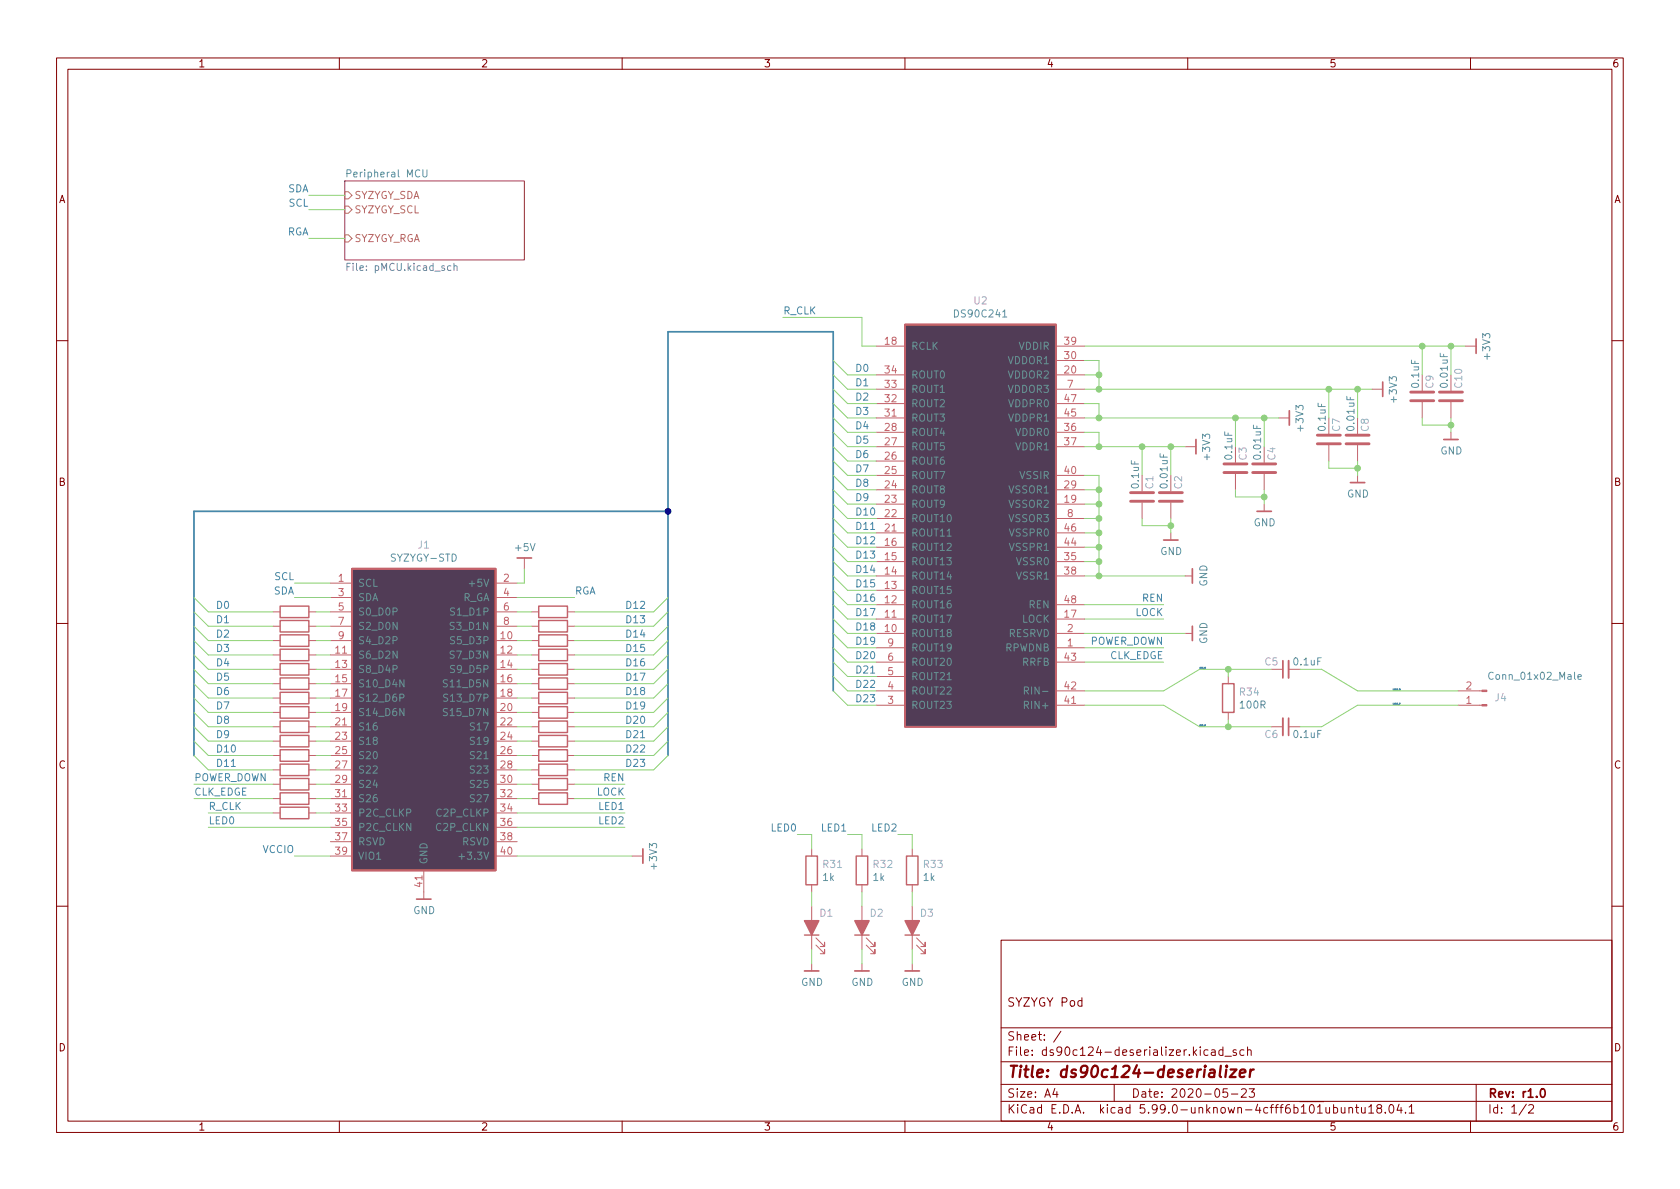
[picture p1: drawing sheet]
<svg xmlns="http://www.w3.org/2000/svg" width="297mm" height="210mm" viewBox="0 0 297 210" stroke-linecap="round" stroke-linejoin="round" font-family="sans-serif">
<g fill="none" stroke="#840000" stroke-width=".18">
<path d="M10 10.2h277v190.1h-277zM12 12.2h273v186.1h-273zM60 10.2v2M110 10.2v2M160 10.2v2M210 10.2v2M260 10.2v2M10 60.2h2M285 60.2h2M10 110.2h2M285 110.2h2M10 160.2h2"/>
<path d="M177 166.3h108v32h-108zM285 160.2h2M60 198.3v2M110 198.3v2M160 198.3v2M177 194.8h108M177 191.8h108M177 187.8h108M177 181.8h108M186.5 192.5l-.4 1h1M186.9 193v1M187.6 182.4l-1.3 1.9"/>
<path d="M197 191.8v3M210 198.3v2M213.6 185.7l-.5-.1-.2 .3v.4l.1 .3h.6M214.2 185.7h.6l.1 .9M214.9 186l-.5 .1a.29 .29 0 0 0-.3 .2 .29 .29 0 0 0 .3 .3h.5M216.2 185.7l-.4-.1-.3 .3v.4l.1 .3h.6M216.2 185.1v1.5M216.6 186.8h1.1M217 192.5h-.7l-.1 .7 .2-.1 .5 .1 .2 .2-.1 .5-.2 .1-.6-.1M217.7 193.5h1.2M218.6 185.7l-.4-.1-.2 .2 .1 .3 .5 .1v.4h-.6M219.5 192.7l.6-.2 .2 .2 .1 .3-1 1h1"/>
<path d="M219.9 185.7l-.4-.1-.3 .3v.4l.2 .3h.5M220.6 185.8l.2-.2 .3 .1 .1 .9M220.6 185.1v1.5M220.9 192.5h.9l-.5 .6 .4 .1v.7l-.2 .1h-.4l-.2-.1M235.8 195.9l.4-.1 .3 .3v.4l-.1 .3h-.6M237.1 195.8l.1 1h.4l.2-.1M237.8 195.8v1M238.5 196l.2-.2 .4 .1v.9M238.5 195.8v1M239.6 195.8h.6M239.9 195.3v1.3l.3 .2M240.7 195.8l.1 1h.3l.3-.1"/>
<path d="M241.4 195.8v1M242 195.8l.4-.5v1.5M242 196.8h.9M243.7 196l-.3-.3 .1-.2 .2-.2 .4 .1 .2 .2-.1 .2-.6 .2-.2 .3v.2l.3 .3h.4l.2-.3-.1-.4-.2-.1M244.9 196.7v.1M245.8 195.4l.1-.1a.81 .81 0 0 1 .6 .7 .81 .81 0 0 1-.3 .8h-.1a.81 .81 0 0 1-.6-.6 .81 .81 0 0 1 .3-.8zM247.4 195.3l-.4 1h.9M247.7 195.8v1M248.5 196.7v.1M249.1 195.8l.5-.5v1.5M249.1 196.8h.9M260 198.3v2"/>
<path d="M261 191.8v6.5M269.9 195.3l-1.3 1.9M270.3 195.5l.6-.2 .2 .2 .1 .3-1 1h1"/>
</g>
<path d="M272.6 192.6l.1-.1a.81 .81 0 0 1 .6 .7 .81 .81 0 0 1-.3 .8h-.2a.82 .82 0 0 1-.5-.6 .82 .82 0 0 1 .3-.8z" fill="none" stroke="#840000" stroke-width=".3"/>
<path d="M215.9 188.5l-.3 1.7 .3 .3M216.8 189.1l-.1 1.4M216.9 188.5l-.1 .1 .1 .1 .1-.1-.1-.1v.2M217.6 189.1h1l-1.2 1.4h1.1M219.2 189.8l1-.2-.1-.4-.1-.1-.6 .1-.2 1 .2 .3 .6-.1M221.1 189.1l-.2 1.4M221.7 189.1l-.4 .1-.2 .3" fill="none" stroke="#840000" stroke-width=".4"/>
<path d="M61 32h31.7v14h-31.7z" fill="none" stroke="#840084" stroke-width=".18"/>
<g fill="none" stroke="#669696" stroke-width=".18">
<path d="M61.3 30.7l.6-.1 .2-.2-.1-.3-.7-.1v1.3M74.8 30v1l.2 .3 .4-.1 .1-.2v-1M177.3 56.1h.7M279 119.7l.6-.1-.1-.3h-.3l-.2 .2 .1 .6h.4M70.7 123.4l.6-.1 .1-.1v-.3l-.7-.2v1.3M71.4 120.2v1.3l-.7-1.3v1.3M71.4 125.3v1.3l-.7-1.3v1.3M79.1 120.3l-.5-.1-.2 .1v.4l.6 .2 .1 .3-.2 .3-.5-.1M79.1 125.3h-.5l-.2 .1v.4l.6 .2 .1 .3-.2 .3-.5-.1M79.2 122.8l-.5-.1-.2 .2v.3l.5 .3 .2 .3-.3 .2h-.5M181.1 124.7l.6-.1 .1-.2v-.3l-.7-.1v1.3M181.1 122.1h.6l.1-.2v-.3l-.7-.1v1.2"/>
<path d="M181.4 122.1l.4 .6M81.2 151.5h.9"/>
</g>
<path d="M61.3 47.2h.5M61.9 46.6h-.6v1.2M79.7 47h-.3l-.3 .2 .1 .6h.5M80.3 47.1l.2-.1h.3v.8M80.3 46.6v1.2" fill="none" stroke="#856fa5" stroke-width=".18"/>
<path d="M61 36.4h.6l.6 .7-.6 .6h-.6zM61 33.9h.6l.6 .6-.6 .7h-.6zM61 41.5h.6l.6 .7-.6 .6h-.6z" fill="none" stroke="#c47a4f" stroke-width=".18"/>
<g fill="none" stroke="#c4626b" stroke-width=".25">
<path d="M49.5 119.9h5.1v2h-5.1zM49.5 114.8h5.1v2h-5.1zM49.5 117.3h5.1v2.1h-5.1zM49.5 109.7h5.1v2.1h-5.1zM49.5 112.3h5.1v2h-5.1zM49.5 107.2h5.1v2h-5.1zM95.2 117.3h5.1v2.1h-5.1zM95.2 109.7h5.1v2.1h-5.1zM95.2 114.8h5.1v2h-5.1zM95.2 107.2h5.1v2h-5.1zM95.2 112.3h5.1v2h-5.1zM95.2 119.9h5.1v2h-5.1z"/>
<path d="M49.5 122.4h5.1v2.1h-5.1zM49.5 135.1h5.1v2.1h-5.1zM49.5 137.7h5.1v2h-5.1zM49.5 132.6h5.1v2h-5.1zM49.5 130h5.1v2.1h-5.1zM49.5 127.5h5.1v2h-5.1zM49.5 125h5.1v2h-5.1zM95.2 122.4h5.1v2.1h-5.1zM95.2 130h5.1v2.1h-5.1zM95.2 135.1h5.1v2.1h-5.1zM95.2 137.7h5.1v2h-5.1zM95.2 132.6h5.1v2h-5.1z"/>
<path d="M95.2 127.5h5.1v2h-5.1zM95.2 125h5.1v2h-5.1zM216.2 120.9h2v5.1h-2zM49.5 140.2h5.1v2h-5.1zM49.5 142.7h5.1v2.1h-5.1zM95.2 140.2h5.1v2h-5.1zM142.5 151.4h2v5.1h-2zM151.4 151.4h2v5.1h-2zM160.3 151.4h2v5.1h-2zM142.2 165.3h2.6M151.1 165.3h2.6M160 165.3h2.6"/>
</g>
<g fill="none" stroke="#c4626b" stroke-width=".18">
<path d="M154.9 61.2h5.1M154.9 73.9h5.1M154.9 79h5.1M154.9 66.3h5.1M154.9 76.4h5.1M154.9 71.4h5.1M154.9 68.8h5.1M186.7 61.2h5.1M186.7 73.9h5.1M186.7 79h5.1M186.7 66.3h5.1M186.7 76.4h5.1"/>
<path d="M186.7 63.7h5.1M186.7 71.4h5.1M186.7 68.8h5.1M209.5 79h2M218.4 79v2.8M223.5 79v2.8M226.1 73.9h1.9M234.9 73.9v2.8M234.9 78.7v2.8M240 73.9v2.8M240 78.7v2.8M242.6 68.8h1.9"/>
<path d="M251.5 66.3v2.8M251.5 71.1v2.8M256.5 66.3v2.8M256.5 71.1v2.8M256.5 76.4v1.3M259.1 61.2h1.9M92.7 98.7v1.9M154.9 99.3h5.1M154.9 96.8h5.1M154.9 89.1h5.1M154.9 94.2h5.1M154.9 91.7h5.1"/>
<path d="M154.9 86.6h5.1M154.9 84.1h5.1M154.9 81.5h5.1M186.7 99.3h5.1M186.7 96.8h5.1M186.7 89.1h5.1M186.7 94.2h5.1M186.7 91.7h5.1M186.7 86.6h5.1M186.7 84.1h5.1M201.9 84.1v2.8M201.9 88.9v2.8"/>
<path d="M207 84.1v2.8M207 88.9v2.8M207 94.2v1.3M218.4 83.8v2.8M223.5 83.8v2.8M223.5 89.1v1.3M240 84.1v1.2M48.3 118.4h1.2M48.3 110.7h1.2M48.3 115.8h1.2M48.3 108.2h1.2M48.3 113.3h1.2"/>
<path d="M54.6 118.4h1.3M54.6 110.7h1.3M54.6 115.8h1.3M54.6 108.2h1.3M54.6 113.3h1.3M58.4 118.4h3.8M58.4 110.7h3.8M58.4 115.8h3.8M58.4 108.2h3.8M58.4 113.3h3.8M58.4 103.1h3.8M58.4 105.7h3.8"/>
<path d="M87.6 118.4h3.8M87.6 110.7h3.8M87.6 115.8h3.8M87.6 108.2h3.8M87.6 113.3h3.8M87.6 103.1h3.8M87.6 105.7h3.8M94 118.4h1.2M94 110.7h1.2M94 115.8h1.2M94 108.2h1.2M94 113.3h1.2"/>
<path d="M100.3 118.4h1.3M100.3 110.7h1.3M100.3 115.8h1.3M100.3 108.2h1.3M100.3 113.3h1.3M154.9 101.8h5.1M154.9 112h5.1M154.9 114.5h5.1M154.9 109.5h5.1M154.9 106.9h5.1M154.9 104.4h5.1M154.9 117.1h5.1"/>
<path d="M154.9 119.6h5.1M186.7 101.8h5.1M186.7 112h5.1M186.7 114.5h5.1M186.7 109.5h5.1M186.7 106.9h5.1M186.7 117.1h5.1M209.5 101.8h1.3M209.5 112h1.3M217.2 119.6v1.3M224.8 118.4h2M227.8 118.4h2.1"/>
<path d="M48.3 123.4h1.2M48.3 131.1h1.2M48.3 136.1h1.2M48.3 138.7h1.2M48.3 133.6h1.2M48.3 128.5h1.2M48.3 126h1.2M48.3 120.9h1.2M54.6 123.4h1.3M54.6 131.1h1.3M54.6 136.1h1.3M54.6 138.7h1.3"/>
<path d="M54.6 133.6h1.3M54.6 128.5h1.3M54.6 126h1.3M54.6 120.9h1.3M58.4 123.4h3.8M58.4 131.1h3.8M58.4 136.1h3.8M58.4 138.7h3.8M58.4 133.6h3.8M58.4 128.5h3.8M58.4 126h3.8M58.4 120.9h3.8"/>
<path d="M87.6 123.4h3.8M87.6 131.1h3.8M87.6 136.1h3.8M87.6 138.7h3.8M87.6 133.6h3.8M87.6 128.5h3.8M87.6 126h3.8M87.6 120.9h3.8M94 123.4h1.2M94 131.1h1.2M94 136.1h1.2M94 138.7h1.2"/>
<path d="M94 133.6h1.2M94 128.5h1.2M94 126h1.2M94 120.9h1.2M100.3 123.4h1.3M100.3 131.1h1.3M100.3 136.1h1.3M100.3 138.7h1.3M100.3 133.6h1.3M100.3 128.5h1.3M100.3 126h1.3M100.3 120.9h1.3"/>
<path d="M154.9 122.2h5.1M154.9 124.7h5.1M186.7 122.2h5.1M186.7 124.7h5.1M217.2 126v1.2M224.8 128.5h2M227.8 128.5h2.1M257.8 122.2h4.2M257.8 124.7h4.2M48.3 141.2h1.2M48.3 143.8h1.2M54.6 141.2h1.3"/>
<path d="M54.6 143.8h1.3M58.4 151.4h3.8M58.4 141.2h3.8M58.4 143.8h3.8M58.4 146.3h3.8M58.4 148.8h3.8M74.9 153.9v5.1M87.6 151.4h3.8M87.6 141.2h3.8M87.6 143.8h3.8M87.6 146.3h3.8M87.6 148.8h3.8"/>
<path d="M94 141.2h1.2M100.3 141.2h1.3M111.8 151.4h1.9M143.5 150.1v1.3M143.5 156.5v1.2M152.4 150.1v1.3M152.4 156.5v1.2M161.3 150.1v1.3M161.3 156.5v1.2M143.5 160.3v7.6M143.5 170.4v1.3M144.3 167.1l1.5 1.6v-.8v.8h-.8"/>
<path d="M144.3 165.9l1.5 1.5v-.8v.8h-.8M152.4 160.3v7.6M152.4 170.4v1.3M153.2 167.1l1.5 1.6v-.8v.8h-.8M153.2 165.9l1.5 1.5v-.8v.8h-.8M161.3 160.3v7.6M161.3 170.4v1.3M162.1 167.1l1.5 1.6v-.8v.8h-.8M162.1 165.9l1.5 1.5v-.8v.8h-.8"/>
</g>
<g fill="none" stroke="#c4626b" stroke-width=".3">
<path d="M261 59.9v2.6M211.5 77.7v2.6M228 72.6v2.6M244.5 67.6v2.5M255.3 77.7h2.5M91.4 98.7h2.6M205.7 95.5h2.6M222.2 90.4h2.6M238.8 85.3h2.5M210.8 100.6v2.5M210.8 110.7v2.6M226.8 116.8v3.1"/>
<path d="M227.8 127v3M73.7 159h2.5M113.7 150.1v2.5M142.2 171.7h2.6M151.1 171.7h2.6M160 171.7h2.6"/>
</g>
<g fill="none" stroke="#c4626b" stroke-width=".51">
<path d="M232.9 78.5h4.1M232.9 77h4.1M238 78.5h4.1M238 77h4.1M249.4 70.9h4.1M249.4 69.3h4.1M254.5 70.9h4.1M254.5 69.3h4.1M199.9 88.6h4.1M199.9 87.1h4.1M205 88.6h4M205 87.1h4"/>
<path d="M216.4 83.6h4.1M216.4 82h4.1M221.5 83.6h4.1M221.5 82h4.1"/>
</g>
<g fill="#c4626b" stroke="#c4626b" stroke-width=".18">
<path d="M262 122h.9v.3h-.9z"/>
<path d="M262 124.6h.9v.2h-.9z"/>
</g>
<g fill="#513c56" stroke="#513c56" stroke-width=".18">
<path d="M160 57.4h26.7v71.1h-26.7z"/>
<path d="M62.2 100.6h25.4v53.3h-25.4z"/>
</g>
<path d="M160 57.4h26.7v71.1h-26.7zM62.2 100.6h25.4v53.3h-25.4zM227.8 116.8v3.1M226.8 127v3" fill="none" stroke="#c4626b" stroke-width=".33"/>
<g fill="#c4626b" stroke="#c4626b" stroke-width=".25">
<path d="M142.2 162.8h2.6l-1.3 2.5z"/>
<path d="M151.1 162.8h2.6l-1.3 2.5z"/>
<path d="M160 162.8h2.6l-1.3 2.5z"/>
</g>
<path d="M153.9 93.6h.8M153.9 119h.8M40.9 135.5h.7" fill="none" stroke="#4487aa" stroke-width=".18"/>
<path d="M118.1 90.4h-83.8v43.2M147.3 122.2v-63.5h-29.2v74.9" fill="none" stroke="#4487aa" stroke-width=".3"/>
<g fill="none" stroke="#8dd272" stroke-width=".18">
<path d="M54.6 34.5h6.4M54.6 37.1h6.4M54.6 42.2h6.4M138.4 56.1h14v5.1h2.5M147.3 66.3l2.6 2.5h5M147.3 71.4l2.6 2.5h5M147.3 63.7l2.6 2.6h5M147.3 68.8l2.6 2.6h5M147.3 73.9l2.6 2.5h5M147.3 76.4l2.6 2.6h5M147.3 79l2.6 2.5h5M191.8 68.8h50.8"/>
<path d="M191.8 61.2h67.3M191.8 73.9h34.3M191.8 66.3h2.5M191.8 71.4h2.5v2.5M191.8 76.4h2.5v2.6M191.8 79h17.7M191.8 63.7h2.5v5.1M201.9 79v5.1M207 79v5.1M218.4 73.9v5.1M223.5 73.9v5.1M234.9 68.8v5.1"/>
<path d="M240 68.8v5.1M251.5 73.9v1.3h5M251.5 61.2v5.1M256.5 61.2v5.1M256.5 73.9v2.5M147.3 86.6l2.6 2.5h5M147.3 94.2l2.6 2.6h5M147.3 84.1l2.6 2.5h5M147.3 96.8l2.6 2.5h5M147.3 89.1l2.6 2.6h5M147.3 91.7l2.6 2.5h5M147.3 99.3l2.6 2.5h5"/>
<path d="M147.3 81.5l2.6 2.6h5M191.8 89.1h2.5M191.8 96.8h2.5M191.8 86.6h2.5M191.8 99.3h2.5M191.8 91.7h2.5M191.8 94.2h2.5M191.8 84.1h2.5v17.7M201.9 91.7v1.3h5.1M207 91.7v2.5M218.4 86.6v1.3h5.1M223.5 86.6v2.5"/>
<path d="M234.9 81.5v1.3h5.1M240 81.5v2.6M34.3 115.8l2.5 2.6h11.5M34.3 118.4l2.5 2.5h11.5M34.3 113.3l2.5 2.5h11.5M34.3 110.7l2.5 2.6h11.5M34.3 108.2l2.5 2.5h11.5M34.3 105.7l2.5 2.5h11.5M52.1 103.1h6.3M52.1 105.7h6.3M55.9 118.4h2.5M55.9 115.8h2.5"/>
<path d="M55.9 113.3h2.5M55.9 110.7h2.5M55.9 108.2h2.5M91.4 118.4h2.6M91.4 105.7h10.2M91.4 115.8h2.6M91.4 113.3h2.6M91.4 110.7h2.6M91.4 108.2h2.6M92.7 100.6v2.5h-1.3M118.1 115.8l-2.5 2.6h-14M118.1 118.4l-2.5 2.5h-14"/>
<path d="M118.1 113.3l-2.5 2.5h-14M118.1 110.7l-2.5 2.6h-14M118.1 108.2l-2.5 2.5h-14M118.1 105.7l-2.5 2.5h-14M147.3 119.6l2.6 2.6h5M147.3 114.5l2.6 2.6h5M147.3 112l2.6 2.5h5M147.3 117.1l2.6 2.5h5M147.3 106.9l2.6 2.6h5M147.3 109.5l2.6 2.5h5M147.3 101.8l2.6 2.6h5M147.3 104.4l2.6 2.5h5"/>
<path d="M191.8 117.1h13.9M191.8 114.5h13.9M191.8 109.5h13.9M191.8 112h17.7M191.8 101.8h17.7M191.8 106.9h13.9M217.2 118.4v1.2M224.8 118.4h-12.7l-6.4 3.8h-13.9M229.9 118.4h3.8l6.3 3.8h17.8M34.3 128.5l2.5 2.6h11.5M34.3 126l2.5 2.5h11.5M34.3 138.7h14"/>
<path d="M34.3 133.6l2.5 2.5h11.5M34.3 131.1l2.5 2.5h11.5M34.3 123.4l2.5 2.6h11.5M34.3 120.9l2.5 2.5h11.5M55.9 131.1h2.5M55.9 128.5h2.5M55.9 138.7h2.5M55.9 136.1h2.5M55.9 133.6h2.5M55.9 126h2.5M55.9 123.4h2.5M55.9 120.9h2.5"/>
<path d="M91.4 131.1h2.6M91.4 128.5h2.6M91.4 138.7h2.6M91.4 136.1h2.6M91.4 133.6h2.6M91.4 126h2.6M91.4 123.4h2.6M91.4 120.9h2.6M101.6 138.7h8.9M118.1 128.5l-2.5 2.6h-14M118.1 126l-2.5 2.5h-14M118.1 133.6l-2.5 2.5h-14"/>
<path d="M118.1 131.1l-2.5 2.5h-14M118.1 123.4l-2.5 2.6h-14M118.1 120.9l-2.5 2.5h-14M147.3 122.2l2.6 2.5h5M191.8 124.7h13.9l6.4 3.8h12.7M217.2 127.2v1.3M257.8 124.7h-17.8l-6.3 3.8h-3.8M34.3 141.2h14M36.8 146.3h21.6M36.8 143.8h11.5M52.1 151.4h6.3M55.9 141.2h2.5"/>
<path d="M55.9 143.8h2.5M91.4 141.2h2.6M91.4 151.4h20.4M91.4 146.3h19.1M91.4 143.8h19.1M101.6 141.2h8.9M141 147.6h2.5v2.5M143.5 157.7v2.6M149.9 147.6h2.5v2.5M152.4 157.7v2.6M158.7 147.6h2.6v2.5M161.3 157.7v2.6"/>
<path d="M143.5 167.9v2.5M152.4 167.9v2.5M161.3 167.9v2.5"/>
</g>
<circle cx="118.1" cy="90.4" r=".51" fill="#000084" stroke="#000084" stroke-width=".18"/>
<g fill="#8dd272" stroke="#8dd272" stroke-width=".18">
<circle cx="194.3" cy="73.9" r=".51"/>
<circle cx="194.3" cy="79" r=".51"/>
<circle cx="207" cy="79" r=".51"/>
<circle cx="218.4" cy="73.9" r=".51"/>
<circle cx="223.5" cy="73.9" r=".51"/>
<circle cx="223.5" cy="87.9" r=".51"/>
<circle cx="194.3" cy="66.3" r=".51"/>
<circle cx="194.3" cy="68.8" r=".51"/>
<circle cx="201.9" cy="79" r=".51"/>
<circle cx="194.3" cy="91.7" r=".51"/>
<circle cx="194.3" cy="94.2" r=".51"/>
<circle cx="194.3" cy="99.3" r=".51"/>
<circle cx="194.3" cy="86.6" r=".51"/>
<circle cx="194.3" cy="96.8" r=".51"/>
<circle cx="194.3" cy="89.1" r=".51"/>
<circle cx="207" cy="93" r=".51"/>
<circle cx="194.3" cy="101.8" r=".51"/>
<circle cx="217.2" cy="118.4" r=".51"/>
<circle cx="217.2" cy="128.5" r=".51"/>
<circle cx="256.5" cy="75.2" r=".51"/>
<circle cx="235" cy="68.8" r=".51"/>
<circle cx="240" cy="68.8" r=".51"/>
<circle cx="251.5" cy="61.2" r=".51"/>
<circle cx="256.5" cy="61.2" r=".51"/>
<circle cx="240" cy="82.8" r=".51"/>
</g>
<text font-size="2.8" fill="#840000" x="178" y="190.6">Title: ds90c124-deserializer</text>
<g font-size="2.1" fill="#840000">
<text x="178" y="178">SYZYGY Pod</text>
<text x="178" y="184">Sheet: /</text>
<text x="178" y="186.7">File: ds90c124-deserializer.kicad_sch</text>
<text x="178" y="196.9">KiCad E.D.A. kicad 5.99.0-unknown-4cfff6b101ubuntu18.04.1</text>
<text x="178" y="194.1">Size: A4</text>
<text x="200" y="194.1">Date: 2020-05-23</text>
<text x="263" y="194.1">Rev: r1.0</text>
<text x="263" y="196.9">Id: 1/2</text>
</g>
<g font-size="1.8" fill="#840000">
<text x="35" y="11.9">1</text>
<text x="85" y="11.9">2</text>
<text x="135" y="11.9">3</text>
<text x="185" y="11.9">4</text>
<text x="235" y="11.9">5</text>
<text x="285" y="11.9">6</text>
<text x="10.3" y="35.9">A</text>
<text x="285.3" y="35.9">A</text>
<text x="10.3" y="85.9">B</text>
<text x="285.3" y="85.9">B</text>
<text x="10.3" y="135.9">C</text>
<text x="285.3" y="135.9">C</text>
<text x="10.3" y="185.9">D</text>
<text x="285.3" y="185.9">D</text>
<text x="35" y="199.9">1</text>
<text x="85" y="199.9">2</text>
<text x="135" y="199.9">3</text>
<text x="185" y="199.9">4</text>
<text x="235" y="199.9">5</text>
<text x="285" y="199.9">6</text>
</g>
<g font-size="1.8" fill="#4487aa">
<text x="50.9" y="34">SDA</text>
<text x="50.7" y="41.6">RGA</text>
<text x="51.1" y="36.5">SCL</text>
<text x="138.4" y="55.6">R_CLK</text>
<text x="151.1" y="65.7">D0</text>
<text x="151.1" y="68.3">D1</text>
<text x="151.1" y="70.8">D2</text>
<text x="151.1" y="75.9">D4</text>
<text x="151.1" y="73.4">D3</text>
<text x="151.1" y="78.4">D5</text>
<text x="151.1" y="81">D6</text>
<text x="151.1" y="83.5">D7</text>
<text x="151.1" y="88.6">D9</text>
<text x="151.1" y="86.1">D8</text>
<text x="151.1" y="91.1">D10</text>
<text x="151.1" y="93.7">D11</text>
<text x="151.1" y="96.2">D12</text>
<text x="151.1" y="101.3">D14</text>
<text x="151.1" y="98.8">D13</text>
<text x="38.1" y="107.7">D0</text>
<text x="48.3" y="105.1">SDA</text>
<text x="48.5" y="102.6">SCL</text>
<text x="101.6" y="105.1">RGA</text>
<text x="111.1" y="107.7">D12</text>
<text x="151.1" y="103.8">D15</text>
<text x="151.1" y="106.4">D16</text>
<text x="202" y="106.4">REN</text>
<text x="38.1" y="110.2">D1</text>
<text x="38.1" y="112.7">D2</text>
<text x="111.1" y="110.2">D13</text>
<text x="111.1" y="112.7">D14</text>
<text x="151.1" y="108.9">D17</text>
<text x="151.1" y="111.5">D18</text>
<text x="200.7" y="108.9">LOCK</text>
<text x="38.1" y="115.3">D3</text>
<text x="38.1" y="117.8">D4</text>
<text x="111.1" y="115.3">D15</text>
<text x="111.1" y="117.8">D16</text>
<text x="151.1" y="116.5">D20</text>
<text x="151.1" y="119.1">D21</text>
<text x="151.1" y="114">D19</text>
<text x="192.5" y="114">POWER_DOWN</text>
<text x="196.1" y="116.5">CLK_EDGE</text>
<text x="38.1" y="120.4">D5</text>
<text x="38.1" y="125.4">D7</text>
<text x="38.1" y="122.9">D6</text>
<text x="111.1" y="120.4">D17</text>
<text x="111.1" y="125.4">D19</text>
<text x="111.1" y="122.9">D18</text>
<text x="151.1" y="121.6">D22</text>
<text x="151.1" y="124.2">D23</text>
<text x="38.1" y="130.5">D9</text>
<text x="38.1" y="128">D8</text>
<text x="111.1" y="128">D20</text>
<text x="111.1" y="130.5">D21</text>
<text x="38.1" y="135.6">D11</text>
<text x="38.1" y="133.1">D10</text>
<text x="111.1" y="133.1">D22</text>
<text x="111.1" y="135.6">D23</text>
<text x="34.3" y="140.7">CLK_EDGE</text>
<text x="34.3" y="138.1">POWER_DOWN</text>
<text x="36.8" y="143.2">R_CLK</text>
<text x="105.5" y="140.7">LOCK</text>
<text x="106" y="143.2">LED1</text>
<text x="106.8" y="138.1">REN</text>
<text x="36.8" y="145.8">LED0</text>
<text x="106" y="145.8">LED2</text>
<text x="136.4" y="147">LED0</text>
<text x="145.3" y="147">LED1</text>
<text x="154.2" y="147">LED2</text>
<text x="46.5" y="150.8">VCCIO</text>
</g>
<g font-size="1.8" fill="#669696">
<text x="61.8" y="31.4">Peripheral MCU</text>
<text x="169" y="56.1">DS90C241</text>
<text x="161" y="61.8">RCLK</text>
<text x="178.3" y="64.4">VDDOR1</text>
<text x="180.2" y="61.8">VDDIR</text>
<text x="263.5" y="63.4" transform="rotate(-90 263.5 63.4)">+3V3</text>
<text x="161" y="69.5">ROUT1</text>
<text x="161" y="66.9">ROUT0</text>
<text x="178.3" y="66.9">VDDOR2</text>
<text x="178.3" y="69.5">VDDOR3</text>
<text x="247" y="71" transform="rotate(-90 247 71)">+3V3</text>
<text x="250.9" y="68.4" transform="rotate(-90 250.9 68.4)">0.1uF</text>
<text x="256" y="68.3" transform="rotate(-90 256 68.3)">0.01uF</text>
<text x="161" y="77.1">ROUT4</text>
<text x="161" y="74.5">ROUT3</text>
<text x="161" y="72">ROUT2</text>
<text x="178.5" y="74.5">VDDPR1</text>
<text x="178.5" y="72">VDDPR0</text>
<text x="179.7" y="77.1">VDDR0</text>
<text x="230.5" y="76.1" transform="rotate(-90 230.5 76.1)">+3V3</text>
<text x="234.4" y="76" transform="rotate(-90 234.4 76)">0.1uF</text>
<text x="239.5" y="75.9" transform="rotate(-90 239.5 75.9)">0.01uF</text>
<text x="161" y="82.2">ROUT6</text>
<text x="161" y="79.6">ROUT5</text>
<text x="179.7" y="79.6">VDDR1</text>
<text x="214" y="81.2" transform="rotate(-90 214 81.2)">+3V3</text>
<text x="217.9" y="81.1" transform="rotate(-90 217.9 81.1)">0.1uF</text>
<text x="223" y="81" transform="rotate(-90 223 81)">0.01uF</text>
<text x="254.7" y="80.4">GND</text>
<text x="161" y="89.8">ROUT9</text>
<text x="161" y="87.2">ROUT8</text>
<text x="161" y="84.7">ROUT7</text>
<text x="178.5" y="89.8">VSSOR2</text>
<text x="178.5" y="87.2">VSSOR1</text>
<text x="180.4" y="84.7">VSSIR</text>
<text x="201.4" y="86.2" transform="rotate(-90 201.4 86.2)">0.1uF</text>
<text x="206.4" y="86.1" transform="rotate(-90 206.4 86.1)">0.01uF</text>
<text x="238.1" y="88">GND</text>
<text x="161" y="94.9">ROUT11</text>
<text x="161" y="92.3">ROUT10</text>
<text x="178.5" y="92.3">VSSOR3</text>
<text x="178.7" y="94.9">VSSPR0</text>
<text x="221.6" y="93.1">GND</text>
<text x="69.3" y="99.3">SYZYGY-STD</text>
<text x="91.2" y="97.4">+5V</text>
<text x="161" y="99.9">ROUT13</text>
<text x="161" y="97.4">ROUT12</text>
<text x="178.7" y="97.4">VSSPR1</text>
<text x="179.9" y="99.9">VSSR0</text>
<text x="205.1" y="98.1">GND</text>
<text x="63.2" y="103.8">SCL</text>
<text x="63.2" y="106.3">SDA</text>
<text x="81.7" y="106.3">R_GA</text>
<text x="83.4" y="103.8">+5V</text>
<text x="161" y="107.6">ROUT16</text>
<text x="161" y="105">ROUT15</text>
<text x="161" y="102.5">ROUT14</text>
<text x="179.9" y="102.5">VSSR1</text>
<text x="181.9" y="107.6">REN</text>
<text x="213.5" y="103.7" transform="rotate(-90 213.5 103.7)">GND</text>
<text x="63.2" y="108.8">S0_D0P</text>
<text x="63.2" y="111.4">S2_D0N</text>
<text x="63.2" y="113.9">S4_D2P</text>
<text x="79.9" y="111.4">S3_D1N</text>
<text x="80" y="113.9">S5_D3P</text>
<text x="80" y="108.8">S1_D1P</text>
<text x="161" y="112.6">ROUT18</text>
<text x="161" y="110.1">ROUT17</text>
<text x="178.3" y="112.6">RESRVD</text>
<text x="180.7" y="110.1">LOCK</text>
<text x="213.5" y="113.9" transform="rotate(-90 213.5 113.9)">GND</text>
<text x="63.2" y="116.5">S6_D2N</text>
<text x="63.2" y="119">S8_D4P</text>
<text x="79.9" y="116.5">S7_D3N</text>
<text x="80" y="119">S9_D5P</text>
<text x="161" y="117.7">ROUT20</text>
<text x="161" y="115.2">ROUT19</text>
<text x="177.7" y="115.2">RPWDNB</text>
<text x="180.8" y="117.7">RRFB</text>
<text x="228.8" y="117.7">0.1uF</text>
<text x="63.2" y="121.5">S10_D4N</text>
<text x="63.2" y="124.1">S12_D6P</text>
<text x="78.9" y="121.5">S11_D5N</text>
<text x="79" y="124.1">S13_D7P</text>
<text x="161" y="125.3">ROUT23</text>
<text x="161" y="122.8">ROUT22</text>
<text x="161" y="120.3">ROUT21</text>
<text x="181.6" y="125.3">RIN+</text>
<text x="182" y="122.8">RIN-</text>
<text x="219.4" y="125.3">100R</text>
<text x="263.7" y="120.2">Conn_01x02_Male</text>
<text x="63.2" y="126.6">S14_D6N</text>
<text x="63.2" y="129.2">S16</text>
<text x="63.2" y="131.7">S18</text>
<text x="78.9" y="126.6">S15_D7N</text>
<text x="83.5" y="129.2">S17</text>
<text x="83.5" y="131.7">S19</text>
<text x="228.8" y="130.5">0.1uF</text>
<text x="63.2" y="134.2">S20</text>
<text x="63.2" y="136.8">S22</text>
<text x="83.5" y="134.2">S21</text>
<text x="83.5" y="136.8">S23</text>
<text x="63.2" y="139.3">S24</text>
<text x="63.2" y="141.9">S26</text>
<text x="83.5" y="139.3">S25</text>
<text x="83.5" y="141.9">S27</text>
<text x="63.2" y="144.4">P2C_CLKP</text>
<text x="63.2" y="146.9">P2C_CLKN</text>
<text x="63.2" y="149.5">RSVD</text>
<text x="77.3" y="146.9">C2P_CLKN</text>
<text x="77.4" y="144.4">C2P_CLKP</text>
<text x="81.7" y="149.5">RSVD</text>
<text x="63.2" y="152">VIO1</text>
<text x="75.6" y="152.9" transform="rotate(-90 75.6 152.9)">GND</text>
<text x="81.9" y="152">+3.3V</text>
<text x="116.2" y="153.5" transform="rotate(-90 116.2 153.5)">+3V3</text>
<text x="145.5" y="155.8">1k</text>
<text x="154.4" y="155.8">1k</text>
<text x="163.3" y="155.8">1k</text>
<text x="73" y="161.6">GND</text>
<text x="141.6" y="174.3">GND</text>
<text x="150.5" y="174.3">GND</text>
<text x="159.4" y="174.3">GND</text>
</g>
<g font-size="1.8" fill="#c47a4f">
<text x="62.6" y="35.2">SYZYGY_SDA</text>
<text x="62.6" y="37.7">SYZYGY_SCL</text>
<text x="62.6" y="42.8">SYZYGY_RGA</text>
</g>
<text font-size="1.8" fill="#856fa5" x="61.9" y="47.9">File: pMCU.kicad_sch</text>
<g font-size="1.8" fill="#a683e1">
<text x="172.2" y="53.8">U2</text>
<text x="253.4" y="68.6" transform="rotate(-90 253.4 68.6)">C9</text>
<text x="258.5" y="68.5" transform="rotate(-90 258.5 68.5)">C10</text>
<text x="236.9" y="76.3" transform="rotate(-90 236.9 76.3)">C7</text>
<text x="242" y="76.3" transform="rotate(-90 242 76.3)">C8</text>
<text x="220.4" y="81.3" transform="rotate(-90 220.4 81.3)">C3</text>
<text x="225.5" y="81.3" transform="rotate(-90 225.5 81.3)">C4</text>
<text x="203.9" y="86.4" transform="rotate(-90 203.9 86.4)">C1</text>
<text x="209" y="86.4" transform="rotate(-90 209 86.4)">C2</text>
<text x="73.9" y="97">J1</text>
<text x="223.7" y="117.7">C5</text>
<text x="219.2" y="123">R34</text>
<text x="264.3" y="124">J4</text>
<text x="223.7" y="130.5">C6</text>
<text x="145.6" y="153.5">R31</text>
<text x="154.5" y="153.5">R32</text>
<text x="163.4" y="153.5">R33</text>
<text x="145" y="162.1">D1</text>
<text x="153.9" y="162.1">D2</text>
<text x="162.7" y="162.1">D3</text>
</g>
<g font-size="1.8" fill="#c4626b">
<text x="156.5" y="61">18</text>
<text x="188.2" y="63.5">30</text>
<text x="188.2" y="61">39</text>
<text x="156.5" y="71.1">32</text>
<text x="156.5" y="68.6">33</text>
<text x="156.5" y="66">34</text>
<text x="188.2" y="66">20</text>
<text x="188.2" y="71.1">47</text>
<text x="188.7" y="68.6">7</text>
<text x="156.5" y="76.2">28</text>
<text x="156.5" y="73.7">31</text>
<text x="188.2" y="76.2">36</text>
<text x="188.2" y="73.7">45</text>
<text x="156.5" y="83.8">25</text>
<text x="156.5" y="81.3">26</text>
<text x="156.5" y="78.7">27</text>
<text x="188.2" y="78.7">37</text>
<text x="188.2" y="83.8">40</text>
<text x="156.5" y="88.9">23</text>
<text x="156.5" y="86.4">24</text>
<text x="188.2" y="88.9">19</text>
<text x="188.2" y="86.4">29</text>
<text x="156.5" y="94">21</text>
<text x="156.5" y="91.4">22</text>
<text x="188.2" y="94">46</text>
<text x="188.7" y="91.4">8</text>
<text x="156.5" y="101.6">14</text>
<text x="156.5" y="99.1">15</text>
<text x="156.5" y="96.5">16</text>
<text x="188.2" y="99.1">35</text>
<text x="188.2" y="101.6">38</text>
<text x="188.2" y="96.5">44</text>
<text x="59.8" y="102.9">1</text>
<text x="59.8" y="105.4">3</text>
<text x="59.8" y="107.9">5</text>
<text x="89" y="102.9">2</text>
<text x="89" y="105.4">4</text>
<text x="89" y="107.9">6</text>
<text x="156.5" y="106.7">12</text>
<text x="156.5" y="104.1">13</text>
<text x="188.2" y="106.7">48</text>
<text x="59.8" y="110.5">7</text>
<text x="59.8" y="113">9</text>
<text x="88.6" y="113">10</text>
<text x="89" y="110.5">8</text>
<text x="156.5" y="111.8">10</text>
<text x="156.5" y="109.2">11</text>
<text x="188.2" y="109.2">17</text>
<text x="188.7" y="111.8">2</text>
<text x="59.3" y="115.6">11</text>
<text x="59.3" y="118.1">13</text>
<text x="88.6" y="115.6">12</text>
<text x="88.6" y="118.1">14</text>
<text x="157" y="119.4">5</text>
<text x="157" y="116.8">6</text>
<text x="157" y="114.3">9</text>
<text x="188.2" y="116.8">43</text>
<text x="188.7" y="114.3">1</text>
<text x="59.3" y="120.6">15</text>
<text x="59.3" y="123.2">17</text>
<text x="59.3" y="125.7">19</text>
<text x="88.6" y="120.6">16</text>
<text x="88.6" y="123.2">18</text>
<text x="88.6" y="125.7">20</text>
<text x="157" y="124.5">3</text>
<text x="157" y="121.9">4</text>
<text x="188.2" y="124.5">41</text>
<text x="188.2" y="121.9">42</text>
<text x="259.2" y="124.5">1</text>
<text x="259.2" y="121.9">2</text>
<text x="59.3" y="128.3">21</text>
<text x="59.3" y="130.8">23</text>
<text x="88.6" y="128.3">22</text>
<text x="88.6" y="130.8">24</text>
<text x="59.3" y="133.3">25</text>
<text x="59.3" y="135.9">27</text>
<text x="88.6" y="133.3">26</text>
<text x="88.6" y="135.9">28</text>
<text x="59.3" y="138.4">29</text>
<text x="59.3" y="141">31</text>
<text x="59.3" y="143.5">33</text>
<text x="88.6" y="138.4">30</text>
<text x="88.6" y="141">32</text>
<text x="88.6" y="143.5">34</text>
<text x="59.3" y="146">35</text>
<text x="59.3" y="148.6">37</text>
<text x="88.6" y="146">36</text>
<text x="88.6" y="148.6">38</text>
<text x="59.3" y="151.1">39</text>
<text x="88.6" y="151.1">40</text>
<text x="74.7" y="156.8" transform="rotate(-90 74.7 156.8)">41</text>
</g>
<g font-size=".4" fill="#4487aa">
<text x="212.1" y="118.3">RIN_N</text>
<text x="246.3" y="122.1">LVDS_N</text>
<text x="246.3" y="124.6">LVDS_P</text>
<text x="212.1" y="128.4">RIN_P</text>
</g>
</svg>
